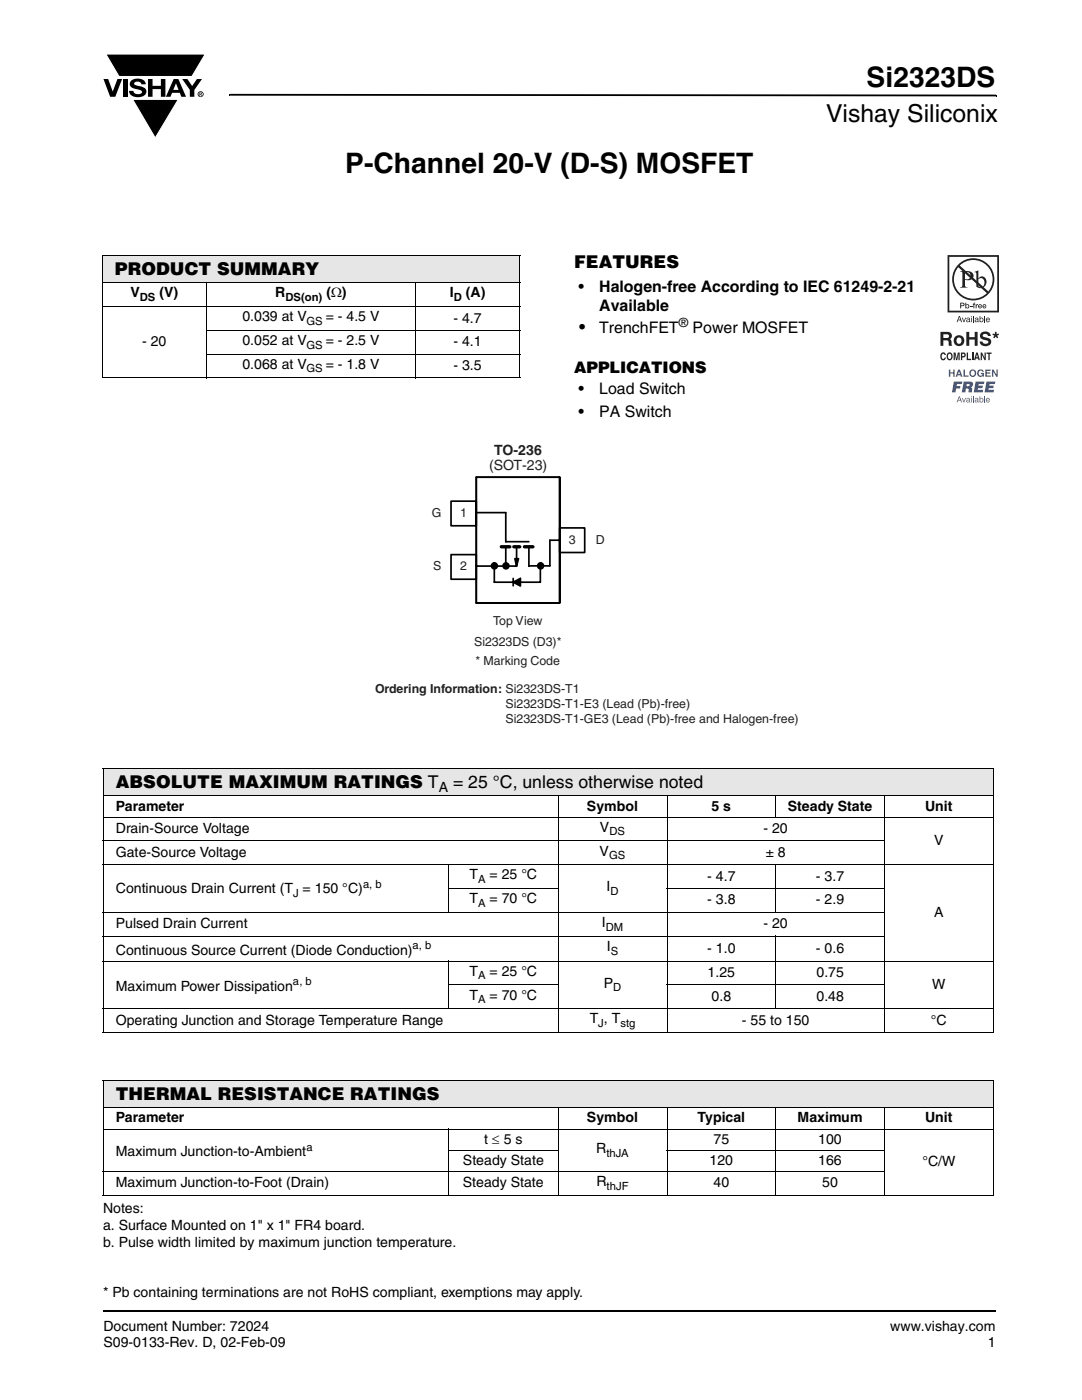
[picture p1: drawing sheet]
<svg xmlns="http://www.w3.org/2000/svg" width="216mm" height="279mm" viewBox="0 0 216 279" stroke-linecap="round" stroke-linejoin="round" font-family="sans-serif">
<g fill="#000">
<path d="M20.6 15.8h1l.9 2.5 .9-2.5h1l-1.4 3.5h-1zM21.1 10.8h19.8l-2.6 4.5h-14.6zM24.5 15.8h.9v3.5h-.9zM26.2 16.1a2.08 2.08 0 0 1 2.8 .3l.1 .4h-.9a.78 .78 0 0 0-.7-.5 .78 .78 0 0 0-.7 .4l.2 .3 1 .2a1.06 1.06 0 0 1 1.2 1 1.06 1.06 0 0 1-1.1 1.1 1.71 1.71 0 0 1-2.3-1.2h.8a.95 .95 0 0 0 .8 .7 .95 .95 0 0 0 .9-.4 1.3 1.3 0 0 0-1.2-.6 1.02 1.02 0 0 1-1-.6 1.02 1.02 0 0 1 .1-1.1zM29.5 15.8h.9v1.3h1.7v-1.3h.9v3.5h-.9v-1.5h-1.7v1.5h-.9zM26.5 19.8h9.1l-4.6 7.7zM36.4 15.8h1l.9 1.4 1-1.4h1l-1.5 2.2v1.3h-.9v-1.4zM45.7 18.7h.2v.4h-.2zM45.9 18.7l152.9 .2v.3l-152.9-.1zM198.8 18.9h.1v.3h-.1zM20.5 261.5h.1v.4h-.1z"/>
<path d="M35.1 16.6l-.5 1.3h1zM34.7 15.8h.9l1.5 3.5h-.9l-.3-.8h-1.6l-.3 .8h-.9z"/>
<path d="M39.9 18.6v.1h.2v-.1zM39.8 18.5h.4l.1 .2-.2 .1 .2 .3-.3-.3-.1 .3h-.1zM39.6 18.8a.45 .45 0 0 0 .9 0 .45 .45 0 0 0-.9 0zM39.4 18.8a.6 .6 0 0 1 1.2 0 .6 .6 0 0 1-1.2 0z"/>
</g>
<path d="M21.1 10.8h19.8l-2.6 4.5h-14.5zM26.5 19.8h9.1l-4.6 7.7z" fill="none" stroke="#fff" stroke-width=".2"/>
<path d="M20.6 261.7h178.2" fill="none" stroke="#000" stroke-width=".36"/>
<path d="M20.4 50.9h83.3v5.5h-83.3z" fill="#e6e6e6"/>
<path d="M20.3 50.9h83.5M20.3 56.4h83.5M20.4 51v24.3M41.2 56.3v19.2M82.9 56.3v19.2M103.7 51v24.3M20.3 61.2h83.5M20.3 75.4h83.5M41.1 65.9h62.7M41.1 70.7h62.7" fill="none" stroke="#000" stroke-width=".2"/>
<path d="M74.8 88.3h84.6v56.5h-84.6z" fill="#fff"/>
<g fill="none" stroke="#000" stroke-width=".34">
<path d="M95 95.2h16.7v25.1h-16.7zM90 100h5v4.9h-5zM90 110.7h5v4.9h-5zM95 102.3h5.9v5.8h4.6M100.9 109.1v3.8M102.4 116.2l1.4-.8v1.6zM102.4 115.4v1.5M103 112.8l-.3-1.3h.8l-.4 1.5h-8.1M103.1 109.2v3.7M107.8 112.9v3.3h-9.2v-3.2M111.7 105.4h5v4.9h-5zM111.7 107.8h-2v5.1h-4.2v-3.8"/>
<circle cx="98.7" cy="112.9" r=".58"/>
<circle cx="101" cy="112.9" r=".58"/>
<circle cx="107.9" cy="112.9" r=".58"/>
</g>
<path d="M100 109.1h1.7M102.5 109.1h1.2M104.6 109.1h1.7" fill="none" stroke="#000" stroke-width=".68"/>
<g fill="#000">
<path d="M102.4 116.2l1.4-.8v1.6zM102.7 111.5h.8l-.4 1.5z"/>
<circle cx="98.7" cy="112.9" r=".58"/>
<circle cx="101" cy="112.9" r=".58"/>
<circle cx="107.9" cy="112.9" r=".58"/>
</g>
<g fill="#e6e6e6">
<path d="M20.6 153.3h177.6v5.5h-177.6z"/>
<path d="M20.6 215.6h177.6v5.5h-177.6z"/>
</g>
<g fill="none" stroke="#000" stroke-width=".2">
<path d="M20.5 153.3h177.8M20.5 158.8h112.5M20.6 153.4v52.6M111.4 158.7v47.4M133.1 158.7v47.4M133.2 158.8h43.2M154.8 158.7v4.5M176.5 158.7v47.4M176.6 158.8h21.7M198.2 153.4v52.6M20.5 163.1h177.8M20.5 167.8h156.1"/>
<path d="M20.5 172.6h177.8M89.4 177.3h22.1M89.5 172.5v9.7M133 177.3h43.6M154.8 172.5v9.7M20.5 182.1h156.1M20.5 186.8h156.1M20.5 191.8h177.8M89.4 196.6h22.1M89.5 191.7v9.7M133 196.6h43.6M154.8 186.7v14.7"/>
<path d="M20.5 201.3h177.8M20.5 206.1h177.8M20.5 215.6h177.8M20.6 215.7v22.7M198.2 215.7v22.7M20.5 221.1h112.5M20.5 225.3h177.8M20.5 233.8h156.1M20.5 238.5h177.8M89.4 229.6h22.1M89.5 225.2v13.4M111.4 221v17.6"/>
<path d="M133 229.6h43.6M133.1 221v17.6M133.2 221.1h43.2M154.8 221v17.6M176.5 221v17.6M176.6 221.1h21.7"/>
</g>
<g fill="#fff">
<path d="M187 50.2h13v30.9h-13z"/>
<path d="M187.6 50.9h11.7v29.4h-11.7z"/>
</g>
<g fill="#231f20">
<path d="M192.8 66.2h.6v1.1h1.1v-1.1h.6v2.8h-.6v-1.2h-1.1v1.2h-.6z"/>
<path d="M195.8 66.4a1.15 1.15 0 0 1 1.9 .7h-.6v-.2a.68 .68 0 0 0-.9-.1l-.1 .3 .3 .2a1.29 1.29 0 0 1 1.4 .9 1.17 1.17 0 0 1-1.2 .9 1.17 1.17 0 0 1-1.1-.9h.6v.1a.67 .67 0 0 0 1.1-.1l-.2-.2-.6-.2a.82 .82 0 0 1-.8-.5 .82 .82 0 0 1 .2-.9z"/>
<path d="M198.1 66.6l.4 .1v-.5h.4v.5l.3-.1 .1 .2-.4 .2 .3 .3-.2 .2-.3-.3-.3 .3-.2-.2 .2-.3-.4-.2z"/>
<path d="M187.8 70.5l.4-.2 .3 .1 .2 .5-.6-.3a.66 .66 0 0 0 .1 1l.3-.2h.2a.54 .54 0 0 1-.4 .5 .54 .54 0 0 1-.6-.4z"/>
<path d="M190.3 70.4h.4l.2 1.2 .2-1.2h.4v1.5h-.3v-1.3l-.2 1.3h-.2l-.3-1.3v1.3h-.2z"/>
<path d="M192.9 70.4h.3v1.2h.6v.3h-.9z"/>
<path d="M193.9 70.4h.3v1.5h-.3z"/>
<path d="M195.7 70.4h.3l.5 1v-1h.2v1.5h-.3l-.5-1.1v1.1h-.2z"/>
<path d="M196.8 70.4h1.1v.2h-.4v1.3h-.3v-1.3h-.4z"/>
<path d="M188.2 66.7v.8l1-.1a.39 .39 0 0 0 0-.6zM187.7 66.2h1.4a.79 .79 0 0 1 .8 .5 .79 .79 0 0 1-.1 .8l-.3 .2a.98 .98 0 0 1 .4 1.2l.1 .1h-.7l-.2-1-.9-.1v1.1h-.5z"/>
<path d="M191.1 67.4a.63 .63 0 0 0-.2 .8 .63 .63 0 0 0 .7 .4 .63 .63 0 0 0 .2-.8 .63 .63 0 0 0-.7-.4zM190.3 68a1.1 1.1 0 0 1 2.2 0 1.1 1.1 0 0 1-2.2 0z"/>
<path d="M189.3 70.6a.64 .64 0 0 0 .2 1h.1a.64 .64 0 0 0-.1-1zM189.1 70.4l.2-.1a.56 .56 0 0 1 .7 .4 .82 .82 0 0 1-.5 1.2h-.2a.89 .89 0 0 1-.2-1.5z"/>
<path d="M192 70.6v.5l.4-.1v-.3zM191.7 70.4h.6a.5 .5 0 0 1 .4 .4 .5 .5 0 0 1-.4 .5h-.3v.6h-.3z"/>
<path d="M194.9 70.7l-.1 .6h.3zM194.8 70.4h.3l.4 1.5h-.3v-.3h-.5l-.1 .3h-.3z"/>
</g>
<g fill="#3853a3">
<path d="M189.3 73.8h.3v.5h.6v-.5h.3v1.4h-.3v-.6h-.6v.6h-.3z"/>
<path d="M192.2 73.8h.3v1.1h.8v.3h-1.1z"/>
<path d="M195.1 74a.68 .68 0 0 1 1.2 .2l-.8-.2a.55 .55 0 0 0-.2 .6 .55 .55 0 0 0 .4 .4l.3-.3h-.3v-.3h.6v.8h-.2v-.2a.71 .71 0 0 1-1 0 .71 .71 0 0 1 0-1z"/>
<path d="M196.6 73.8h1.1v.2h-.8v.3h.7v.3h-.7v.3h.8v.3h-1.1z"/>
<path d="M197.9 73.8h.3l.6 1v-1h.3v1.4h-.3l-.6-1v1h-.3z"/>
<path d="M190.3 76.1h1.7l-.1 .5h-.9l-.1 .4h.8l-.1 .5h-.8l-.1 .8h-.7z"/>
<path d="M194.7 76.1h1.7l-.1 .5h-1l-.1 .4h.9l-.1 .5h-.9v.3h1.1l-.1 .5h-1.8z"/>
<path d="M196.8 76.1h1.8l-.1 .5h-1l-.1 .4h.9l-.1 .5h-.9v.3h1v.5h-1.8z"/>
<path d="M191.9 79.4h.2l.2 .7 .3-.7h.1l-.3 .9h-.1z"/>
<path d="M194.1 79.1h.2v1.2h-.2z"/>
<path d="M196.4 79.1h.1v1.2h-.1z"/>
<path d="M191.4 74.1l-.2 .6h.3zM191.2 73.8h.3l.5 1.4h-.3l-.1-.3h-.5l-.1 .3h-.3z"/>
<path d="M193.6 74.5a.5 .5 0 0 0 1 0 .5 .5 0 0 0-1 0zM193.3 74.5a.75 .75 0 0 1 1.5 0 .75 .75 0 0 1-1.5 0z"/>
<path d="M192.9 76.6l-.1 .5 .6-.1v-.3zM192.3 76.1l1.7 .2a.63 .63 0 0 1-.3 1l.3 .2v.8h-.8l.1-.6-.3-.1h-.2l-.2 .7h-.7z"/>
<path d="M191.4 79.3l-.2 .5h.4zM191.3 79.1h.2l.5 1.2h-.2l-.1-.3h-.5l-.2 .3h-.1z"/>
<path d="M193 79.9v.3h.1l.2-.1 .1-.2zM192.9 79.5l.3-.1 .2 .1 .2 .8-.8-.1 .1-.3 .5-.2-.2-.2-.4 .2z"/>
<path d="M193.8 79.4h.1v.9h-.1zM193.8 79.1h.1v.2h-.1z"/>
<path d="M194.7 79.9v.3h.1l.2-.1 .1-.2zM194.6 79.5l.3-.1 .2 .1 .2 .8-.8-.1 .1-.3 .5-.2-.2-.2-.4 .2z"/>
<path d="M195.5 79.8a.31 .31 0 0 0 .6 0 .31 .31 0 0 0-.6 0zM195.5 79.1h.1v.4a.4 .4 0 0 1 .6 .4 .4 .4 0 0 1-.6 .3l-.1 .1z"/>
<path d="M196.9 79.6v.2h.5l-.1-.2zM196.9 79.5h.4l.2 .1v.3h-.6l.2 .3 .4-.2-.2 .3a.47 .47 0 0 1-.6-.3 .47 .47 0 0 1 .2-.5z"/>
</g>
<g fill="#231f20">
<path d="M191.9 63.4h.2l.2 .7 .3-.7h.2l-.4 .9h-.1z"/>
<path d="M194.2 63.1h.1v1.2h-.1z"/>
<path d="M196.4 63.1h.1v1.2h-.1z"/>
<path d="M193.6 61h.4v.2h-.4z"/>
<path d="M194.3 60.5l.3-.1-.2 .2 .2 .1v.2h-.2v.6h-.2v-.6h-.1z"/>
<path d="M194.7 60.7h.1v.2l.4-.2v.2h-.3v.6h-.2z"/>
<path d="M191.4 63.3l-.2 .5h.4zM191.3 63.1h.2l.5 1.2h-.2l-.1-.4h-.5l-.1 .4h-.2z"/>
<path d="M193 63.9v.3h.1l.2-.1 .1-.3zM192.9 63.5l.3-.1 .3 .1 .1 .8-.8-.1 .1-.3 .5-.3-.2-.1-.4 .2z"/>
<path d="M193.8 63.4h.1v.9h-.1zM193.8 63.1h.1v.1h-.1z"/>
<path d="M194.7 63.9v.3h.1l.2-.1 .1-.3zM194.6 63.5l.3-.1 .3 .1 .1 .8-.8-.1 .1-.3 .5-.3-.2-.1-.4 .2z"/>
<path d="M195.5 63.8a.31 .31 0 0 0 .6 0 .31 .31 0 0 0-.6 0zM195.5 63.1h.1v.4a.4 .4 0 0 1 .6 .4 .4 .4 0 0 1-.6 .3l-.1 .1z"/>
<path d="M196.9 63.6v.2h.5l-.1-.2zM196.9 63.4h.5l.1 .2v.3h-.6l.2 .3 .4-.2-.2 .3a.47 .47 0 0 1-.6-.3 .47 .47 0 0 1 .2-.6z"/>
<path d="M189.4 51.3h9.6v10.7h-9.6zM189.1 50.9v11.5h10.2v-11.5z"/>
<path d="M191.8 60.6v.3h.4v-.3zM191.6 60.4l.7 .1 .2 .3-.2 .2-.5 .1v.4h-.2z"/>
<path d="M192.8 61.1a.26 .26 0 0 0 .5 0 .26 .26 0 0 0-.5 0zM192.6 60.4h.2v.4a.38 .38 0 0 1 .5 .1 .38 .38 0 0 1 0 .5 .38 .38 0 0 1-.5 0l-.2 .1z"/>
<path d="M195.4 60.9l-.1 .2h.5l-.2-.3zM195.3 60.8h.5l.1 .4h-.6l.1 .1h.5a.42 .42 0 0 1-.6 .1 .42 .42 0 0 1 0-.6z"/>
<path d="M196.3 60.9l-.1 .2h.4l-.2-.3zM196.2 60.8h.4l.2 .4h-.6l.1 .1h.5a.42 .42 0 0 1-.7 .1 .42 .42 0 0 1 .1-.6z"/>
<path d="M192.6 54.3v1.4a.75 .75 0 0 0 1.1-.7 .75 .75 0 0 0-1.1-.7zM191.6 54.1a2.81 2.81 0 0 1 2.4 .3 .97 .97 0 0 1 0 1.3 .97 .97 0 0 1-1.2 .2l-.2-.1v1.1v.3l.4 .2h-1.4l.3-.1 .1-.4v-2.3v-.2z"/>
<path d="M195.2 55.7v1.4l.2 .1a.72 .72 0 0 0 .8 0 .72 .72 0 0 0 .2-.8 .72 .72 0 0 0-.3-.8 .72 .72 0 0 0-.9 .1zM194.5 54.3l.7-.3v1.6a.89 .89 0 0 1 1.1-.4 .89 .89 0 0 1 .5 1 1.23 1.23 0 0 1-.6 1.2 1.23 1.23 0 0 1-1.4-.2v-2.7z"/>
<path d="M191.5 53a3.9 3.9 0 0 1 5.3-.1 3.9 3.9 0 0 1 .4 5.3zM191.2 53.3l5.7 5.2a3.9 3.9 0 0 1-5.3 .1 3.9 3.9 0 0 1-.4-5.3zM190 55.8a4.2 4.2 0 0 0 8.4 0 4.2 4.2 0 0 0-8.4 0z"/>
</g>
<g font-size="5.6">
<text x="172.9" y="17.4">Si2323DS</text>
<text x="68.9" y="34.5">P-Channel 20-V (D-S) MOSFET</text>
</g>
<text font-size="4.9" x="164.8" y="24.4">Vishay Siliconix</text>
<g font-size="3.5">
<text x="114.6" y="53.5">FEATURES</text>
<text x="22.9" y="54.9">PRODUCT SUMMARY</text>
<text x="115.5" y="66.5">•</text>
<text x="23.1" y="157.3">ABSOLUTE MAXIMUM RATINGS T</text>
<text x="90.4" y="157.3">= 25 °C, unless otherwise noted</text>
<text x="23.1" y="219.5">THERMAL RESISTANCE RATINGS</text>
</g>
<g font-size="3.2">
<text x="115.4" y="58.2">•</text>
<text x="119.6" y="58.2">Halogen-free According to IEC 61249-2-21</text>
<text x="119.6" y="62.1">Available</text>
<text x="119.6" y="66.5">TrenchFET</text>
<text x="138.2" y="66.5">Power MOSFET</text>
<text x="114.6" y="74.4">APPLICATIONS</text>
<text x="115.4" y="78.7">•</text>
<text x="115.4" y="83.2">•</text>
<text x="119.6" y="78.7">Load Switch</text>
<text x="119.6" y="83.2">PA Switch</text>
</g>
<g font-size="2.8">
<text x="26" y="59.4">V</text>
<text x="31.8" y="59.4">(V)</text>
<text x="54.9" y="59.4">R</text>
<text x="65.1" y="59.4">(Ω)</text>
<text x="89.7" y="59.4">I</text>
<text x="92.9" y="59.4">(A)</text>
<text x="48.4" y="64.1">0.039 at V</text>
<text x="65" y="64.1">= - 4.5 V</text>
<text x="90.5" y="64.4">- 4.7</text>
<text x="28.4" y="69.1">- 20</text>
<text x="48.4" y="68.9">0.052 at V</text>
<text x="65" y="68.9">= - 2.5 V</text>
<text x="90.5" y="69.1">- 4.1</text>
<text x="48.4" y="73.6">0.068 at V</text>
<text x="65" y="73.6">= - 1.8 V</text>
<text x="90.5" y="73.9">- 3.5</text>
<text x="23.1" y="161.8">Parameter</text>
<text x="87.5" y="158.2">A</text>
<text x="117.1" y="161.8">Symbol</text>
<text x="142" y="161.8">5 s</text>
<text x="157.2" y="161.8">Steady State</text>
<text x="184.6" y="161.8">Unit</text>
<text x="23.1" y="166.3">Drain-Source Voltage</text>
<text x="119.7" y="166">V</text>
<text x="152.4" y="166.3">- 20</text>
<text x="23.1" y="171">Gate-Source Voltage</text>
<text x="119.7" y="170.8">V</text>
<text x="152.8" y="171">± 8</text>
<text x="186.4" y="168.6">V</text>
<text x="23.1" y="178.2">Continuous Drain Current (T = 150 °C)</text>
<text x="93.7" y="175.5">T</text>
<text x="97.7" y="175.5">= 25 °C</text>
<text x="121" y="177.9">I</text>
<text x="141.1" y="175.8">- 4.7</text>
<text x="162.8" y="175.8">- 3.7</text>
<text x="23.1" y="185.3">Pulsed Drain Current</text>
<text x="93.7" y="180.3">T</text>
<text x="97.7" y="180.3">= 70 °C</text>
<text x="120.1" y="185">I</text>
<text x="141.1" y="180.5">- 3.8</text>
<text x="152.4" y="185.3">- 20</text>
<text x="162.8" y="180.5">- 2.9</text>
<text x="186.4" y="183">A</text>
<text x="23.1" y="190.5">Continuous Source Current (Diode Conduction)</text>
<text x="121.1" y="189.9">I</text>
<text x="141.1" y="190.1">- 1.0</text>
<text x="162.8" y="190.1">- 0.6</text>
<text x="23.1" y="197.7">Maximum Power Dissipation</text>
<text x="93.7" y="194.7">T</text>
<text x="97.7" y="194.7">= 25 °C</text>
<text x="120.5" y="197.1">P</text>
<text x="141.2" y="195">1.25</text>
<text x="162.9" y="195">0.75</text>
<text x="186" y="197.4">W</text>
<text x="93.7" y="199.5">T</text>
<text x="97.7" y="199.5">= 70 °C</text>
<text x="142" y="199.7">0.8</text>
<text x="162.9" y="199.7">0.48</text>
<text x="23.1" y="204.5">Operating Junction and Storage Temperature Range</text>
<text x="117.7" y="204.2">T , T</text>
<text x="148" y="204.5">- 55 to 150</text>
<text x="185.8" y="204.5">°C</text>
<text x="23.1" y="224">Parameter</text>
<text x="117.1" y="224">Symbol</text>
<text x="139.2" y="224">Typical</text>
<text x="159.2" y="224">Maximum</text>
<text x="184.6" y="224">Unit</text>
<text x="23.1" y="230.7">Maximum Junction-to-Ambient</text>
<text x="92.4" y="232.5">Steady State</text>
<text x="96.6" y="228.2">t ≤ 5 s</text>
<text x="119" y="230.1">R</text>
<text x="141.6" y="232.5">120</text>
<text x="142.4" y="228.2">75</text>
<text x="163.3" y="228.2">100</text>
<text x="163.3" y="232.5">166</text>
<text x="184" y="232.7">°C/W</text>
<text x="23.1" y="237">Maximum Junction-to-Foot (Drain)</text>
<text x="92.3" y="237">Steady State</text>
<text x="119" y="236.7">R</text>
<text x="142.4" y="237">40</text>
<text x="164.1" y="237">50</text>
<text x="20.6" y="242.2">Notes:</text>
<text x="20.6" y="245.5">a. Surface Mounted on 1&quot; x 1&quot; FR4 board.</text>
<text x="20.6" y="248.9">b. Pulse width limited by maximum junction temperature.</text>
<text x="20.6" y="258.9">* Pb containing terminations are not RoHS compliant, exemptions may apply.</text>
<text x="20.6" y="265.6">Document Number: 72024</text>
<text x="20.6" y="268.8">S09-0133-Rev. D, 02-Feb-09</text>
<text x="177.7" y="265.6">www.vishay.com</text>
<text x="197.1" y="268.8">1</text>
</g>
<g font-size="2.8" fill="#231f20">
<text x="97.6" y="93.8">(SOT-23)</text>
<text x="98.6" y="90.7">TO-236</text>
</g>
<text font-size="2.5" x="135.4" y="65.3">®</text>
<g font-size="2.5" fill="#231f20">
<text x="86.1" y="103.2">G</text>
<text x="91.8" y="103.2">1</text>
<text x="86.4" y="113.8">S</text>
<text x="91.8" y="113.8">2</text>
<text x="113.5" y="108.5">3</text>
<text x="118.9" y="108.5">D</text>
<text x="98.4" y="124.7">Top View</text>
<text x="94.6" y="128.9">Si2323DS (D3)*</text>
<text x="94.9" y="132.6">* Marking Code</text>
<text x="74.8" y="138.3">Ordering Information: Si2323DS-T1</text>
<text x="100.9" y="141.3">Si2323DS-T1-E3 (Lead (Pb)-free)</text>
<text x="100.9" y="144.3">Si2323DS-T1-GE3 (Lead (Pb)-free and Halogen-free)</text>
</g>
<g font-size="2.2">
<text x="27.9" y="60">DS</text>
<text x="57" y="60">DS(on)</text>
<text x="61.1" y="64.8">GS</text>
<text x="90.5" y="60">D</text>
<text x="61.1" y="69.6">GS</text>
<text x="61.1" y="74.3">GS</text>
<text x="121.6" y="166.7">DS</text>
<text x="121.5" y="171.4">GS</text>
<text x="58.5" y="179">J</text>
<text x="72.4" y="177.1">a, b</text>
<text x="95.4" y="176.2">A</text>
<text x="121.8" y="178.6">D</text>
<text x="95.4" y="181">A</text>
<text x="120.9" y="185.7">DM</text>
<text x="82.3" y="189.4">a, b</text>
<text x="121.9" y="190.6">S</text>
<text x="58.5" y="196.6">a, b</text>
<text x="95.4" y="195.5">A</text>
<text x="122.4" y="197.8">D</text>
<text x="95.4" y="200.2">A</text>
<text x="119.4" y="204.9">J</text>
<text x="123.8" y="204.9">stg</text>
<text x="61.1" y="229.6">a</text>
<text x="121" y="230.8">thJA</text>
<text x="121.1" y="237.4">thJF</text>
</g>
</svg>
